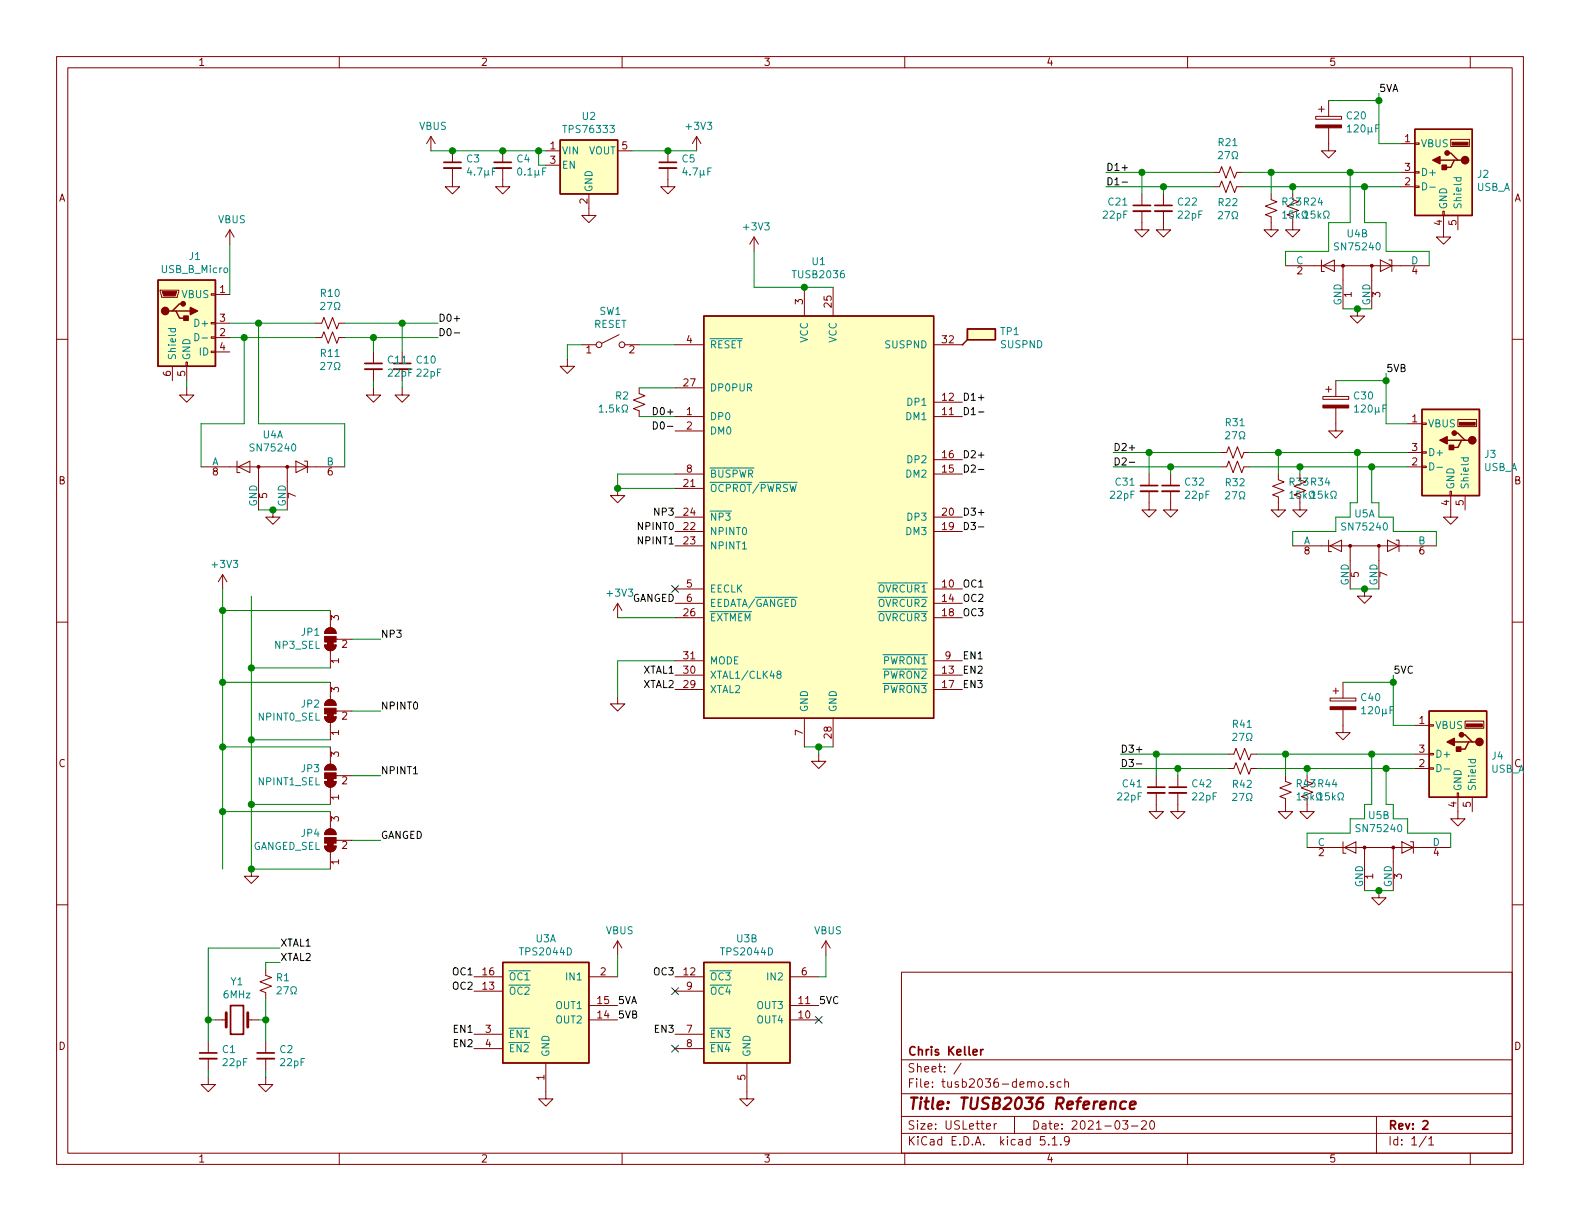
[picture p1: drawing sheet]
<svg xmlns="http://www.w3.org/2000/svg" width="279mm" height="216mm" viewBox="0 0 279 216" stroke-linecap="round" stroke-linejoin="round" font-family="sans-serif">
<g fill="none" stroke="#840000" stroke-width=".18">
<path d="M10 10h259.4v195.9h-259.4zM12 12h255.4v191.9h-255.4zM60 10v2M110 10v2M160 10v2M210 10v2M233.2 19.3h1M233.7 18.8v1M234.9 17.8v2.8M260 10v2M76.2 24.1l-.8 1.3M76.2 24.1v2.6"/>
<path d="M76.2 24.1l.8 1.3M80 29.7v3.3h1.3l-1.3 1.3-1.3-1.3h1.3M80 26.7v2M88.9 29.7v3.3h1.3l-1.3 1.3-1.3-1.3h1.3M88.9 26.7v2M96.5 26.7h2.6M96.5 29.2h2.6M104.1 34.3v3.8h1.3l-1.3 1.3-1.2-1.3h1.2M109.2 26.7h2.6M118.1 29.7v3.3h1.3l-1.3 1.3-1.3-1.3h1.3M118.1 26.7v2M123.2 24.1l-.8 1.3"/>
<path d="M123.2 24.1v2.6M123.2 24.1l.8 1.3M201.9 37.3v3.3h1.3l-1.3 1.3-1.2-1.3h1.2M201.9 34.3v2M205.7 37.3v3.3h1.3l-1.3 1.3-1.2-1.3h1.2M205.7 34.3v2M214.6 33h1l.4-1 .8 2 .8-2 .7 2 .4-1h1M214.6 30.5h1l.4-1 .8 2 .8-2 .7 2 .4-1h1M224.8 34.3v1l1 .4-2 .7 2 .8-2 .8 1 .4v2.2h1.3l-1.3 1.3-1.3-1.3h1.3M228.6 38.4v2.2h1.3l-1.3 1.3-1.3-1.3h1.3M228.6 34.3v1M232.7 20.6h4.5v.5h-4.5z"/>
<path d="M234.9 22.6v4.1h1.3l-1.3 1.2-1.2-1.2h1.2M247.6 25.4h2.6M247.6 33h2.6M247.6 30.5h2.6M250.2 32.9h.8v.2h-.8zM250.2 30.4h.8v.2h-.8zM250.2 25.3h.8v.2h-.8zM255.1 37.3h.3v.8h-.3zM255.3 38.1v3.8h1.2l-1.2 1.3-1.3-1.3h1.3M256.5 24.6h3.3v1.3h-3.3zM257.8 38.1v2.5M10 60h2"/>
<path d="M28.3 51.3h3.3v.3l-.2 1h-2.8zM37.3 59.6h.8v.2h-.8zM37.3 57h.8v.3h-.8zM37.3 51.9h.8v.3h-.8zM38.1 59.7h2.5M38.1 57.2h2.5M38.1 52.1h2.5M40.6 40.6l-.7 1.3M40.6 40.6v2.6M40.6 40.6l.8 1.3M55.9 59.7h1l.4-1 .7 2 .8-2 .8 2 .3-1h1.1M55.9 57.2h1l.4-1.1 .7 2.1 .8-2.1 .8 2.1 .3-1h1.1"/>
<path d="M109.5 59.2l-3.1 1.5M133.3 41.9l-.7 1.3M133.3 41.9v2.6M133.3 41.9l.8 1.3M142.2 50.8v5.1M147.3 50.8v5.1M227.3 47h25.4M233.7 46v2h.5M233.9 47l2.1-1v2zM237.5 47v7.6M240 54.6v1.3h1.3l-1.3 1.3-1.2-1.3h1.2M242.6 47v7.6"/>
<path d="M244.1 46l2 1-2 1zM245.6 46h.5v2M267.4 60h2M30.5 64.8v2.5M32.9 64h.2v.8h-.2zM33 68.6v1.3h1.3l-1.3 1.2-1.3-1.2h1.3M33 64.8v2.5M37.3 62.1h.8v.3h-.8zM38.1 62.2h2.5M66 68.6v1.3h1.3l-1.3 1.2-1.2-1.2h1.2M66 62.2v2.1M66 65.3v2"/>
<path d="M71.1 68.6v1.3h1.3l-1.3 1.2-1.3-1.2h1.3M71.1 62.2v2.1M100.3 63.5v1.3h1.3l-1.3 1.2-1.2-1.2h1.2M102.9 61h2.5M110.5 61h2.5M113 68.6v1l1 .4-2 .7 2 .8-2 .8 1 .3v1.1M119.4 73.7h5.1M119.4 76.2h5.1M119.4 68.6h5.1M119.4 61h5.1M165.1 73.7h5.1M165.1 71.1h5.1"/>
<path d="M165.1 61h5.1M170.2 61h.1M233.9 70.1h4.6v.5h-4.6zM234.4 68.8h1.1M234.9 68.3v1M236.2 72.1v4.1h1.3l-1.3 1.3-1.3-1.3h1.3M236.2 67.3v2.8M248.9 74.9h2.6M251.5 79.9h.7v.2h-.7zM251.5 74.8h.7v.3h-.7zM257.8 74.2h3.3v1.2h-3.3zM35.6 82.6h25.4"/>
<path d="M41.9 81.5v2.1h.5M42.2 82.6l2-1.1v2.1zM45.7 82.6v7.6M48.3 90.2v1.2h1.2l-1.2 1.3-1.3-1.3h1.3M50.8 82.6v7.6M52.3 81.5l2.1 1.1-2.1 1zM53.8 81.5h.6v2.1M109.2 86.4v1.2h1.3l-1.3 1.3-1.3-1.3h1.3M119.4 96.5h5.1M119.4 83.8h5.1M119.4 94h5.1M119.4 91.4h5.1"/>
<path d="M119.4 86.4h5.1M165.1 83.8h5.1M165.1 81.3h5.1M165.1 94h5.1M165.1 91.4h5.1M203.2 86.9v3.3h1.3l-1.3 1.2-1.3-1.2h1.3M203.2 83.8v2.1M207 86.9v3.3h1.3l-1.3 1.2-1.3-1.2h1.3M207 83.8v2.1M215.9 80h1l.4-1 .8 2 .7-2 .8 2 .4-1h1M215.9 82.6h1l.4-1.1 .8 2.1 .7-2.1 .8 2.1 .4-1h1M226.1 83.8v1l1 .4-2.1 .8 2.1 .7-2.1 .8 1.1 .4v2.3h1.2l-1.2 1.2-1.3-1.2h1.3"/>
<path d="M228.6 96.5h25.4M229.9 87.9v2.3h1.2l-1.2 1.2-1.3-1.2h1.3M229.9 83.8v1M234.9 95.5v2h.6M235.2 96.5l2-1v2zM238.8 96.5v7.6M243.8 96.5v7.6M245.4 95.5l2 1-2 1zM246.9 95.5h.5v2M248.9 82.6h2.6M248.9 80h2.6M251.5 82.4h.7v.3h-.7z"/>
<path d="M256.4 86.9h.3v.7h-.3zM256.5 87.6v3.8h1.3l-1.3 1.3-1.2-1.3h1.2M259.1 87.6v2.6M10 110h2M39.4 101.6l-.8 1.3M39.4 101.6v2.5M39.4 101.6l.7 1.3M57.4 114h2a1.02 1.02 0 0 1-1 1.1 1.02 1.02 0 0 1-1-1.1zM57.6 111.4a1.02 1.02 0 0 1 1.2-.4 1.02 1.02 0 0 1 .6 1h-2zM58.4 108v3M58.4 115.1v3M59.4 113h2.8"/>
<path d="M109.2 106.7v2.5M109.2 106.7l-.7 1.3M109.2 106.7l.8 1.3M119.4 104.1h5.1M119.4 119.4h5.1M119.4 106.7h5.1M119.4 109.2h5.1M119.4 116.8h5.1M165.1 104.1h5.1M165.1 119.4h5.1M165.1 106.7h5.1M165.1 109.2h5.1"/>
<path d="M165.1 116.8h5.1M241.3 104.1v1.3h1.3l-1.3 1.3-1.3-1.3h1.3M267.4 110h2M57.4 126.7h2a1.02 1.02 0 0 1-1 1.1 1.02 1.02 0 0 1-1-1.1zM57.4 138.2h2a1.02 1.02 0 0 1-1 1 1.02 1.02 0 0 1-1-1zM57.6 124.1a1.02 1.02 0 0 1 1.2-.4 1.02 1.02 0 0 1 .6 1h-2zM57.6 135.5a1.02 1.02 0 0 1 1.2-.3 1.02 1.02 0 0 1 .6 .9h-2zM58.4 120.7v3M58.4 127.8v3M58.4 132.1v3M58.4 139.2v3M59.4 125.7h2.8"/>
<path d="M59.4 137.2h2.8M109.2 123.2v1.3h1.3l-1.3 1.2-1.3-1.2h1.3M119.4 121.9h5.1M142.2 127v5.1M144.8 133.4v1.2h1.2l-1.2 1.3-1.3-1.3h1.3M147.3 127v5.1M165.1 121.9h5.1M204.5 137.2v2M208.3 137.2v2M217.2 135.9h1l.4-1 .7 2 .8-2 .8 2 .3-1h1M217.2 133.4h1l.4-1.1 .7 2.1 .8-2.1 .8 2.1 .3-1h1M227.3 137.2v1l1 .4-2 .7 2 .8-2 .7 1 .4v2.3h1.3l-1.3 1.3-1.2-1.3h1.2"/>
<path d="M231.1 137.2v1M235.2 123.4h4.6v.6h-4.6zM235.7 122.2h1M236.2 121.7v1M237.5 125.5v4h1.3l-1.3 1.3-1.3-1.3h1.3M237.5 120.7v2.7M250.2 128.3h2.5M250.2 135.9h2.5M250.2 133.4h2.5M252.7 135.8h.8v.2h-.8zM252.7 133.2h.8v.3h-.8zM252.7 128.1h.8v.3h-.8z"/>
<path d="M259.1 127.5h3.3v1.3h-3.3zM10 160h2M44.4 153.7v1.2h1.3l-1.3 1.3-1.2-1.3h1.2M57.4 149.6h2a1.02 1.02 0 0 1-1 1 1.02 1.02 0 0 1-1-1zM57.6 146.9a1.02 1.02 0 0 1 1.2-.3 1.02 1.02 0 0 1 .6 1h-2zM58.4 143.5v3.1M58.4 150.6v3.1M59.4 148.6h2.8M204.5 140.2v3.3h1.2l-1.2 1.3-1.3-1.3h1.3M208.3 140.2v3.3h1.2l-1.2 1.3-1.3-1.3h1.3M231.1 141.2v2.3h1.3l-1.3 1.3-1.2-1.3h1.2M231.1 149.9h25.4"/>
<path d="M237.5 148.8v2.1h.5M237.7 149.9l2.1-1.1v2.1zM241.3 149.9v7.6M243.8 157.5v1.3h1.3l-1.3 1.2-1.2-1.2h1.2M246.4 149.9v7.6M247.9 148.8l2 1.1-2 1zM249.4 148.8h.5v2.1M257.7 140.2h.2v.8h-.2zM257.8 141v3.8h1.3l-1.3 1.3-1.3-1.3h1.3M260.3 141v2.5M267.4 160h2M47 171.5v1l1 .3-2 .8 2 .8-2 .7 1 .4v1"/>
<path d="M83.8 172.7h5.1M83.8 175.3h5.1M104.1 177.8h5.1M104.1 172.7h5.1M109.2 166.4l-.7 1.2M109.2 166.4v2.5M109.2 166.4l.8 1.2M119.4 172.7h5.1M119.4 175.3h5.1M139.7 177.8h5.1M139.7 172.7h5.1M146 166.4l-.7 1.2"/>
<path d="M146 166.4v2.5M146 166.4l.8 1.2M159.4 171.9h108v32h-108zM36.8 190.5v1.3h1.3l-1.3 1.2-1.2-1.2h1.2M36.8 184.2v2M36.8 187.2v2M38.1 180.3h1.9M43.8 180.3h1.9M47 190.5v1.3h1.3l-1.3 1.2-1.3-1.2h1.3M47 184.2v2M47 187.2v2M83.8 182.9h5.1"/>
<path d="M83.8 185.4h5.1M96.5 188v6.3h1.3l-1.3 1.3-1.3-1.3h1.3M104.1 180.3h5.1M119.4 182.9h5.1M119.4 185.4h5.1M132.1 188v6.3h1.2l-1.2 1.3-1.3-1.3h1.3M139.7 180.3h5.1M159.4 197.4h108M159.4 193.4h108M159.4 187.4h108M170 188l-1.3 1.9M174.4 199.2l.8-.2-.1-.2-.4-.1-.3 .2 .1 .7h.6"/>
<path d="M175.8 198.7v1M176.2 198.7l-.3 .1-.1 .2M179.4 197.4v3M183.7 191.4l.2-.1 .5 .1v.7l-.3 .2-.4-.2zM185.1 192.1v.2M186.3 191.3a.37 .37 0 0 0-.6 .2l.1 .2 .5 .1 .1 .2-.2 .3-.5-.1M187.7 191.3h-.5l-.3 .2 .2 .7h.6M188.3 191.4l.1-.1a.37 .37 0 0 1 .6 .2v.8M188.3 190.8v1.5M198.5 198.2h.9l-.4 .6 .4 .1v.6l-.2 .2-.7-.2M200.1 199.1h1.1M201.9 198.3l.2-.1h.3l.3 .1v.3v.2l-.9 .9h.9"/>
<path d="M203.5 198.2h.2a.8 .8 0 0 1 .5 .7 .8 .8 0 0 1-.5 .8 1 1 0 0 1-.2-1.5zM243.4 197.4v6.5M60 203.9v2M110 203.9v2M159.4 200.4h108M160 203.9v2M184.7 201h-.7l-.1 .7 .2-.2 .6 .1 .1 .2-.1 .5-.2 .2-.6-.2M185.4 202.3v.2M186.1 201.4l.4-.4v1.5M186.1 202.5h.8M187.6 202.3v.2M189.1 201.6l-.1 .2a.48 .48 0 0 1-.7 0v-.7a.48 .48 0 0 1 .7-.1v.1a1.19 1.19 0 0 1-.2 1.3l-.4 .1"/>
<path d="M210 203.9v2M252.2 200.9l-1.2 1.9M252.7 201.4l.4-.4v1.5M252.7 202.5h.8M260 203.9v2"/>
<circle cx="105.9" cy="61" r=".51"/>
<circle cx="110" cy="61" r=".51"/>
</g>
<g fill="none" stroke="#840000" stroke-width=".3">
<path d="M78.5 28.7h3M87.4 28.7h3M116.6 28.7h3M200.4 36.3h3.1M204.2 36.3h3.1M64.5 64.3h3.1M69.6 64.3h3M201.7 85.9h3M205.5 85.9h3M202.9 139.2h3.1M206.8 139.2h3M40.8 177.8h2.3v5.1h-2.3z"/>
<path d="M35.3 186.2h3.1M45.5 186.2h3M173.4 185.6v1M173.9 185.6l-.5 .3M251.6 198.3l.3-.1h.3l.3 .4-.9 1.1h.9"/>
</g>
<path d="M196.4 194.9a.52 .52 0 0 1 .9 .1l-.1 1.1M199.1 194.8a.68 .68 0 0 0-1 .3v.6l.1 .3 .2 .1 .6-.1M199.8 195.4l1-.2v-.4h-.6l-.3 .2-.1 1 .2 .1 .6-.1" fill="none" stroke="#840000" stroke-width=".41"/>
<g fill="#840000" stroke="#840000" stroke-width=".18">
<path d="M57.4 114h2a1.02 1.02 0 0 1-1 1.1 1.02 1.02 0 0 1-1-1.1z"/>
<path d="M57.6 111.4a1.02 1.02 0 0 1 1.2-.4 1.02 1.02 0 0 1 .6 1h-2z"/>
<path d="M57.9 113.5h1v.5h-1z"/>
<path d="M57.4 112.5h2v1h-2z"/>
<path d="M235.2 125h4.6v.5h-4.6z"/>
<path d="M233.9 71.6h4.6v.5h-4.6z"/>
<path d="M232.7 22.1h4.5v.5h-4.5z"/>
<path d="M57.4 149.6h2a1.02 1.02 0 0 1-1 1 1.02 1.02 0 0 1-1-1z"/>
<path d="M57.6 146.9a1.02 1.02 0 0 1 1.2-.3 1.02 1.02 0 0 1 .6 1h-2z"/>
<path d="M57.9 149.1h1v.5h-1z"/>
<path d="M57.4 148.1h2v1h-2z"/>
<path d="M57.4 126.7h2a1.02 1.02 0 0 1-1 1.1 1.02 1.02 0 0 1-1-1.1z"/>
<path d="M57.6 124.1a1.02 1.02 0 0 1 1.2-.4 1.02 1.02 0 0 1 .6 1h-2z"/>
<path d="M57.9 126.2h1v.5h-1z"/>
<path d="M57.4 125.2h2v1h-2z"/>
<path d="M57.4 138.2h2a1.02 1.02 0 0 1-1 1 1.02 1.02 0 0 1-1-1z"/>
<path d="M57.6 135.5a1.02 1.02 0 0 1 1.2-.3 1.02 1.02 0 0 1 .6 .9h-2z"/>
<path d="M57.9 137.7h1v.5h-1z"/>
<path d="M57.4 136.7h2v1h-2z"/>
<path d="M256.8 25.1h2.8v.6h-2.8z"/>
<path d="M28.7 51.6h2.5l-.2 .7h-2z"/>
<path d="M259.3 128h2.8v.5h-2.8z"/>
<path d="M258.1 74.7h2.8v.5h-2.8z"/>
<circle cx="241.3" cy="149.9" r=".25"/>
<circle cx="246.4" cy="149.9" r=".25"/>
<circle cx="237.5" cy="47" r=".25"/>
<circle cx="242.6" cy="47" r=".25"/>
<circle cx="238.8" cy="96.5" r=".25"/>
<circle cx="243.8" cy="96.5" r=".25"/>
<circle cx="45.7" cy="82.5" r=".25"/>
<circle cx="50.8" cy="82.5" r=".25"/>
</g>
<g fill="#ffffc2" stroke="#ffffc2" stroke-width=".18">
<path d="M124.5 170.2h15.2v17.8h-15.2z"/>
<path d="M88.9 170.2h15.2v17.8h-15.2z"/>
<path d="M99.1 24.8h10.1v9.5h-10.1z"/>
<path d="M124.5 55.9h40.6v71.1h-40.6z"/>
<path d="M171.1 58.2h4.9v1.9h-4.9z"/>
<path d="M250.2 22.9h10.1v15.2h-10.1z"/>
<path d="M27.9 49.5h10.2v15.3h-10.2z"/>
<path d="M252.7 125.7h10.2v15.3h-10.2z"/>
<path d="M251.5 72.4h10.1v15.2h-10.1z"/>
</g>
<g fill="none" stroke="#840000" stroke-width=".25">
<path d="M99.1 24.8h10.1v9.5h-10.1zM250.2 22.9h10.1v15.2h-10.1zM254.6 28.3h2.6M255.9 27.1h.6l1.3 1.2h.6M257.8 28.3h-.6l-.7 1.3h-1.2M27.9 49.5h10.2v15.3h-10.2zM30.5 55h.6l.6 1.3h1.3M31.1 55h2.6M32.4 53.7h-.7l-1.2 1.3h-.7M124.5 55.9h40.6v71.1h-40.6zM171.1 58.2h4.9v1.9h-4.9zM171.1 60.1l-.9 .9"/>
<path d="M251.5 72.4h10.1v15.2h-10.1zM255.9 77.9h2.5M257.2 76.6h.6l1.3 1.3h.6M259.1 77.9h-.7l-.6 1.2h-1.3M252.7 125.7h10.2v15.3h-10.2zM257.2 131.2h2.5M258.4 129.9h.7l1.2 1.3h.7M260.3 131.2h-.6l-.6 1.3h-1.3M88.9 170.2h15.2v17.8h-15.2zM124.5 170.2h15.2v17.8h-15.2z"/>
</g>
<g fill="none" stroke="#008484" stroke-width=".18">
<path d="M83 29.6l-.3 .9h.7M87.7 29.7h-.6v1.3M91.7 29.8l.1-.1a.69 .69 0 0 1 .5 .6 .69 .69 0 0 1-.5 .7l-.2-.3-.1-.2zM96.6 29.7h-.6v1.3M121.1 29.6l-.3 .9h.7M125.8 29.7h-.6v1.3M215.5 37.5l.5-.1 .2 .4-.1 .2-.7 .7h.8M215.5 26.9l.5-.1 .2 .4-.1 .2-.7 .7h.8M216.6 37.4h.8l-.5 1.3M216.6 26.8h.8l-.5 1.3M217.9 38.7h.3v-.2a.54 .54 0 0 1-.3-.8 .54 .54 0 0 1 .8-.2 .59 .59 0 0 1-.2 1v.2h.3M217.9 28.1h.3v-.3a.54 .54 0 0 1-.3-.7 .54 .54 0 0 1 .8-.2 .59 .59 0 0 1-.2 .9v.3h.3"/>
<path d="M226.8 37.7l.4-.4v1.3M226.8 38.6h.7M234.1 38.6h.3v-.2a.55 .55 0 0 1-.3-.9 .55 .55 0 0 1 .9 0v.2a.55 .55 0 0 1-.3 .7v.2h.3M238.3 22.4l.3-.3v1.2M238.3 23.3h.7M243.3 22.7h.4M243.9 22.1h-.6v1.2M251.6 32.3a.64 .64 0 0 1 .7 .6 .64 .64 0 0 1-.7 .7zM252.8 33.1h1M257.1 31.4h1.3M257.6 31.4l-.1 .4 .3 .2 .5-.1v-.5M29.8 58.1h1.2"/>
<path d="M30.3 58.1l-.1 .4 .2 .2 .6-.1v-.5M34.5 59a.64 .64 0 0 1 .7 .6 .64 .64 0 0 1-.7 .6zM35.7 59.8h1M56.7 53.6l.5-.1 .2 .3v.2l-.8 .7h.8M57.9 53.5h.8l-.5 1.2M59.1 54.7h.3v-.2a.54 .54 0 0 1-.2-.7 .54 .54 0 0 1 .7-.3 .59 .59 0 0 1-.1 1v.2h.3M56.7 64.2l.5-.1 .2 .3v.2l-.8 .8h.8M57.9 64.1h.8l-.5 1.3M59.1 65.4h.3v-.3a.54 .54 0 0 1-.2-.7 .54 .54 0 0 1 .7-.2 .59 .59 0 0 1-.1 .9v.3h.3M106 72l.3-.4v1.3M106 72.9h.7M110 72.9h.3v-.3a.55 .55 0 0 1-.2-.8 .55 .55 0 0 1 .8 0l.1 .2a.53 .53 0 0 1-.3 .6v.3h.3"/>
<path d="M216.7 76.5l.5-.2 .2 .4v.2l-.7 .7h.7M217.9 76.3h.8l-.5 1.3M219.2 77.6h.3v-.2a.54 .54 0 0 1-.3-.8 .54 .54 0 0 1 .7-.2 .59 .59 0 0 1-.1 1v.2h.3M239.5 72l.4-.4v1.3M239.5 72.9h.8M244.6 72.2h.4M245.1 71.6h-.5v1.3M216.7 87.1l.5-.2 .2 .4v.2l-.7 .7h.7M217.9 86.9h.8l-.5 1.3M219.2 88.2h.3v-.2a.54 .54 0 0 1-.3-.8 .54 .54 0 0 1 .7-.2 .59 .59 0 0 1-.1 1v.2h.3M228.1 87.2l.3-.4v1.3M228.1 88.1h.7"/>
<path d="M235.3 88.1h.3v-.2a.55 .55 0 0 1-.2-.8 .55 .55 0 0 1 .8-.1l.1 .2a.55 .55 0 0 1-.3 .7v.2h.3M252.8 81.8a.64 .64 0 0 1 .8 .7 .64 .64 0 0 1-.8 .6zM254.1 82.6h1M258.4 80.9h1.2M258.9 80.9l-.1 .4 .2 .3 .6-.1v-.6M137.6 119.2l-.2-.3 .2-.2h.3l.2 .2-.1 .2-.5 .2-.1 .2v.2l.2 .2h.4l.1-.2v-.2l-.2-.3M218 129.8l.5-.1 .2 .3v.2l-.8 .7h.8M219.2 129.7h.8l-.5 1.2M220.4 130.9h.3v-.2a.54 .54 0 0 1-.3-.7 .54 .54 0 0 1 .8-.3 .59 .59 0 0 1-.1 1v.2h.3M240.8 125.3l.3-.4v1.3M240.8 126.2h.7M245.8 125.6h.4"/>
<path d="M246.4 124.9h-.6v1.3M254.1 135.2a.64 .64 0 0 1 .7 .6 .64 .64 0 0 1-.7 .6zM255.4 136h1M259.6 134.3h1.3M260.1 134.3v.4l.2 .2 .6-.1v-.5M218 140.4l.5-.1 .2 .3v.2l-.8 .8h.8M219.2 140.3h.8l-.5 1.3M220.4 141.6h.3v-.3a.54 .54 0 0 1-.3-.7 .54 .54 0 0 1 .8-.2 .59 .59 0 0 1-.1 .9v.3h.3M229.4 140.5l.3-.3v1.3M229.4 141.5h.7M236.6 141.5h.3v-.3a.55 .55 0 0 1-.3-.8 .55 .55 0 0 1 .9 0l.1 .1a.55 .55 0 0 1-.3 .7v.3h.3M49 174.6l.5-.1 .2 .3v.2l-.8 .7h.8"/>
<path d="M50.2 174.5h.8l-.5 1.2M51.4 175.7h.3v-.2a.54 .54 0 0 1-.2-.7 .54 .54 0 0 1 .7-.3 .59 .59 0 0 1-.1 1v.2h.3M92.5 181.8h1.2"/>
</g>
<g fill="none" stroke="#840000" stroke-width=".33">
<path d="M78.5 29.7h3M87.4 29.7h3M116.6 29.7h3M200.4 37.3h3.1M204.2 37.3h3.1M64.5 65.3h3.1M69.6 65.3h3M201.7 86.9h3M205.5 86.9h3M202.9 140.2h3.1M206.8 140.2h3M35.3 187.2h3.1"/>
<path d="M45.5 187.2h3"/>
</g>
<path d="M40 179.1v2.5M43.8 179.1v2.5" fill="none" stroke="#840000" stroke-width=".51"/>
<g fill="#840000" stroke="#840000" stroke-width=".25">
<path d="M255 29.2h.8v.8h-.8z"/>
<path d="M253.4 28.3l1.2-.6v1.3z"/>
<path d="M32.5 55.9h.8v.7h-.8z"/>
<path d="M33.7 54.4l1.2 .6-1.2 .6z"/>
<path d="M257.6 132.1h.7v.7h-.7z"/>
<path d="M255.9 131.2l1.3-.6v1.2z"/>
<path d="M256.3 78.7h.7v.8h-.7z"/>
<path d="M254.6 77.9l1.3-.7v1.3z"/>
<circle cx="259.1" cy="28.3" r=".63"/>
<circle cx="255.9" cy="27.1" r=".38"/>
<circle cx="29.2" cy="55" r=".63"/>
<circle cx="32.4" cy="53.7" r=".38"/>
<circle cx="261.6" cy="131.2" r=".63"/>
<circle cx="258.4" cy="129.9" r=".38"/>
<circle cx="260.3" cy="77.9" r=".63"/>
<circle cx="257.2" cy="76.6" r=".38"/>
</g>
<g fill="none" stroke="#008400" stroke-width=".18">
<path d="M234.9 17.8h8.9M243.8 16.5v8.9h3.8M76.2 26.7h20.3M95.2 26.7v2.5h1.3M111.8 26.7h11.4M195.6 33h19M195.6 30.5h19M201.9 30.5v3.8M205.7 33v1.3M219.7 33h27.9M219.7 30.5h27.9M224.8 30.5v3.8"/>
<path d="M228.6 33v1.3M238.8 30.5v8.9h-3.9v5.1h-7.6v2.5M241.3 33v6.4h3.8v5.1h7.6v2.5M40.6 57.2h15.3M40.6 59.7h15.3M40.6 43.2v8.9M43.2 59.7v15.2h-7.6v7.7M45.7 57.2v17.7h15.3v7.7M61 57.2h16.5M61 59.7h16.5M66 59.7v2.5M71.1 57.2v5"/>
<path d="M133.3 44.5v6.3h14M237.5 54.6h5.1M33 67.3v1.3M66 67.3v1.3M71.1 67.3v1.3M102.9 61h-2.6v2.5M113 61h6.4M113 68.6h6.4M113 73.7h6.4M236.2 67.3h8.9M245.1 66v8.9h3.8M45.7 90.2h5.1"/>
<path d="M119.4 83.8h-10.2v2.6h10.2M196.8 80h19.1M196.8 82.6h19.1M203.2 80v3.8M207 82.6v1.2M221 80h27.9M221 82.6h27.9M226.1 80v3.8M229.9 82.6v1.2M240 80v8.9h-1.2v2.5h-2.6v2.6h-7.6v2.5M242.6 82.6v6.3h1.2v2.5h2.6v2.6h7.6v2.5M39.4 104.1v49.6"/>
<path d="M39.4 108h19M44.4 105.4v48.3h14M44.4 118.1h14M62.2 113h5.1M109.2 109.2h10.2M119.4 116.8h-10.2v6.4M238.8 104.1h5M246.4 119.4v8.9h3.8M39.4 120.7h19M39.4 132.1h19M44.4 130.8h14M62.2 137.2h5.1"/>
<path d="M62.2 125.7h5.1M142.2 132.1h5.1M144.8 132.1v1.3M198.1 133.4h19.1M198.1 135.9h19.1M204.5 133.4v3.8M208.3 135.9v1.3M222.2 133.4h28M222.2 135.9h28M227.3 133.4v3.8M231.1 135.9v1.3M237.5 120.7h8.9"/>
<path d="M242.6 133.4v8.8h-1.3v2.6h-2.5v2.5h-7.7v2.6M245.1 135.9v6.3h1.3v2.6h2.5v2.5h7.6v2.6M39.4 143.5h19M44.4 142.2h14M62.2 148.6h5.1M241.3 157.5h5.1M47 176.5v7.7M49.5 170.2h-2.5v1.3M49.5 167.6h-12.7v16.6M109.2 168.9v3.8M146 168.9v3.8h-1.2M36.8 189.2v1.3"/>
<path d="M36.8 180.3h1.3M45.7 180.3h1.3M47 189.2v1.3"/>
</g>
<path d="M198.4 32.2h1M80.3 58.9h1M115.5 74.6a.64 .64 0 0 1 .8 .6 .64 .64 0 0 1-.8 .7zM115.5 72.1a.64 .64 0 0 1 .8 .6 .64 .64 0 0 1-.8 .6zM173 72.8h1M173 93.2h1M173 83h1M199.7 81.7h1M201 135.1h.9" fill="none" stroke="#000" stroke-width=".18"/>
<g fill="#008400" stroke="#008400" stroke-width=".25">
<circle cx="243.8" cy="157.5" r=".51"/>
<circle cx="245.1" cy="67.3" r=".51"/>
<circle cx="245.1" cy="135.9" r=".51"/>
<circle cx="242.6" cy="133.4" r=".51"/>
<circle cx="241.3" cy="104.1" r=".51"/>
<circle cx="242.6" cy="82.6" r=".51"/>
<circle cx="240" cy="80" r=".51"/>
<circle cx="241.3" cy="33" r=".51"/>
<circle cx="238.8" cy="30.5" r=".51"/>
<circle cx="240" cy="54.6" r=".51"/>
<circle cx="226.1" cy="80" r=".51"/>
<circle cx="44.5" cy="130.8" r=".51"/>
<circle cx="44.5" cy="142.2" r=".51"/>
<circle cx="39.4" cy="132.1" r=".51"/>
<circle cx="39.4" cy="120.7" r=".51"/>
<circle cx="44.5" cy="118.1" r=".51"/>
<circle cx="39.4" cy="108" r=".51"/>
<circle cx="39.4" cy="143.5" r=".51"/>
<circle cx="44.5" cy="153.7" r=".51"/>
<circle cx="109.2" cy="86.4" r=".51"/>
<circle cx="36.8" cy="180.3" r=".51"/>
<circle cx="47" cy="180.3" r=".51"/>
<circle cx="48.3" cy="90.2" r=".51"/>
<circle cx="80" cy="26.7" r=".51"/>
<circle cx="142.2" cy="50.8" r=".51"/>
<circle cx="144.8" cy="132.1" r=".51"/>
<circle cx="66" cy="59.7" r=".51"/>
<circle cx="71.1" cy="57.2" r=".51"/>
<circle cx="43.2" cy="59.7" r=".51"/>
<circle cx="45.7" cy="57.2" r=".51"/>
<circle cx="201.9" cy="30.5" r=".51"/>
<circle cx="205.7" cy="33" r=".51"/>
<circle cx="224.8" cy="30.5" r=".51"/>
<circle cx="228.6" cy="33" r=".51"/>
<circle cx="243.8" cy="17.8" r=".51"/>
<circle cx="203.2" cy="80" r=".51"/>
<circle cx="207" cy="82.6" r=".51"/>
<circle cx="229.9" cy="82.6" r=".51"/>
<circle cx="204.5" cy="133.4" r=".51"/>
<circle cx="208.3" cy="135.9" r=".51"/>
<circle cx="227.3" cy="133.4" r=".51"/>
<circle cx="231.1" cy="135.9" r=".51"/>
<circle cx="246.4" cy="120.7" r=".51"/>
<circle cx="95.3" cy="26.7" r=".51"/>
<circle cx="118.1" cy="26.7" r=".51"/>
<circle cx="88.9" cy="26.7" r=".51"/>
</g>
<path d="M118.8 103.5l1.2 1.2M120 103.5l-1.2 1.2M118.8 174.7l1.2 1.2M120 174.7l-1.2 1.2M144.2 179.7l1.2 1.2M145.4 179.7l-1.2 1.2M118.8 184.8l1.2 1.2M120 184.8l-1.2 1.2" fill="none" stroke="#000084" stroke-width=".18"/>
<text font-size="2.8" fill="#840000" x="160.4" y="196.2">Title: TUSB2036 Reference</text>
<g font-size="2.1" fill="#840000">
<text x="160.4" y="189.6">Sheet: /</text>
<text x="160.4" y="186.6">Chris Keller</text>
<text x="160.4" y="192.3">File: tusb2036-demo.sch</text>
<text x="160.4" y="202.5">KiCad E.D.A. kicad 5.1.9</text>
<text x="160.4" y="199.7">Size: USLetter</text>
<text x="182.4" y="199.7">Date: 2021-03-20</text>
<text x="245.4" y="199.7">Rev: 2</text>
<text x="245.4" y="202.5">Id: 1/1</text>
</g>
<g font-size="1.8" fill="#840000">
<text x="35" y="11.6">1</text>
<text x="85" y="11.6">2</text>
<text x="135" y="11.6">3</text>
<text x="185" y="11.6">4</text>
<text x="235" y="11.6">5</text>
<text x="97.3" y="26.4">1</text>
<text x="97.3" y="29">3</text>
<text x="110" y="26.4">5</text>
<text x="248.4" y="25.1">1</text>
<text x="10.4" y="35.6">A</text>
<text x="248.4" y="32.8">2</text>
<text x="248.4" y="30.2">3</text>
<text x="267.8" y="35.6">A</text>
<text x="103.9" y="36" transform="rotate(-90 103.9 36)">2</text>
<text x="255" y="39.9" transform="rotate(-90 255 39.9)">4</text>
<text x="257.6" y="39.9" transform="rotate(-90 257.6 39.9)">5</text>
<text x="38.9" y="51.8">1</text>
<text x="142" y="53.8" transform="rotate(-90 142 53.8)">3</text>
<text x="229.4" y="48.5">2</text>
<text x="239" y="52.6" transform="rotate(-90 239 52.6)">1</text>
<text x="244.1" y="52.6" transform="rotate(-90 244.1 52.6)">3</text>
<text x="249.7" y="48.5">4</text>
<text x="38.9" y="59.4">2</text>
<text x="38.9" y="56.9">3</text>
<text x="147.1" y="54.3" transform="rotate(-90 147.1 54.3)">25</text>
<text x="38.9" y="62">4</text>
<text x="103.7" y="62.5">1</text>
<text x="111.3" y="62.5">2</text>
<text x="121.4" y="60.7">4</text>
<text x="166.7" y="60.7">32</text>
<text x="30.2" y="66.5" transform="rotate(-90 30.2 66.5)">6</text>
<text x="32.8" y="66.5" transform="rotate(-90 32.8 66.5)">5</text>
<text x="121" y="68.3">27</text>
<text x="166.7" y="70.9">12</text>
<text x="121.4" y="73.4">1</text>
<text x="121.4" y="75.9">2</text>
<text x="166.7" y="73.4">11</text>
<text x="249.7" y="74.7">1</text>
<text x="121.4" y="83.6">8</text>
<text x="166.7" y="83.6">15</text>
<text x="166.7" y="81">16</text>
<text x="249.7" y="82.3">2</text>
<text x="249.7" y="79.8">3</text>
<text x="10.4" y="85.6">B</text>
<text x="37.6" y="84.1">8</text>
<text x="47.2" y="88.1" transform="rotate(-90 47.2 88.1)">5</text>
<text x="52.3" y="88.1" transform="rotate(-90 52.3 88.1)">7</text>
<text x="57.9" y="84.1">6</text>
<text x="121" y="86.1">21</text>
<text x="256.3" y="89.4" transform="rotate(-90 256.3 89.4)">4</text>
<text x="258.8" y="89.4" transform="rotate(-90 258.8 89.4)">5</text>
<text x="267.8" y="85.6">B</text>
<text x="121" y="93.7">22</text>
<text x="121" y="91.2">24</text>
<text x="166.7" y="93.7">19</text>
<text x="166.7" y="91.2">20</text>
<text x="121" y="96.3">23</text>
<text x="230.7" y="98">8</text>
<text x="251" y="98">6</text>
<text x="121.4" y="103.9">5</text>
<text x="121.4" y="106.4">6</text>
<text x="166.7" y="103.9">10</text>
<text x="166.7" y="106.4">14</text>
<text x="240.3" y="102.1" transform="rotate(-90 240.3 102.1)">5</text>
<text x="245.4" y="102.1" transform="rotate(-90 245.4 102.1)">7</text>
<text x="59.9" y="109.7" transform="rotate(-90 59.9 109.7)">3</text>
<text x="121" y="109">26</text>
<text x="166.7" y="109">18</text>
<text x="59.9" y="117.3" transform="rotate(-90 59.9 117.3)">1</text>
<text x="60.5" y="114.6">2</text>
<text x="121" y="119.1">30</text>
<text x="121" y="116.6">31</text>
<text x="166.7" y="119.1">13</text>
<text x="167.2" y="116.6">9</text>
<text x="59.9" y="122.4" transform="rotate(-90 59.9 122.4)">3</text>
<text x="121" y="121.7">29</text>
<text x="166.7" y="121.7">17</text>
<text x="59.9" y="130" transform="rotate(-90 59.9 130)">1</text>
<text x="60.5" y="127.3">2</text>
<text x="142" y="130" transform="rotate(-90 142 130)">7</text>
<text x="147.1" y="130.5" transform="rotate(-90 147.1 130.5)">28</text>
<text x="251" y="128">1</text>
<text x="10.4" y="135.6">C</text>
<text x="59.9" y="133.8" transform="rotate(-90 59.9 133.8)">3</text>
<text x="251" y="135.6">2</text>
<text x="251" y="133.1">3</text>
<text x="59.9" y="141.5" transform="rotate(-90 59.9 141.5)">1</text>
<text x="60.5" y="138.7">2</text>
<text x="257.6" y="142.7" transform="rotate(-90 257.6 142.7)">4</text>
<text x="260.1" y="142.7" transform="rotate(-90 260.1 142.7)">5</text>
<text x="59.9" y="145.3" transform="rotate(-90 59.9 145.3)">3</text>
<text x="59.9" y="152.9" transform="rotate(-90 59.9 152.9)">1</text>
<text x="60.5" y="150.1">2</text>
<text x="233.2" y="151.4">2</text>
<text x="242.8" y="155.4" transform="rotate(-90 242.8 155.4)">1</text>
<text x="247.9" y="155.4" transform="rotate(-90 247.9 155.4)">3</text>
<text x="253.5" y="151.4">4</text>
<text x="85.4" y="172.5">16</text>
<text x="106.2" y="172.5">2</text>
<text x="121" y="172.5">12</text>
<text x="141.8" y="172.5">6</text>
<text x="85.4" y="175">13</text>
<text x="105.7" y="177.5">15</text>
<text x="121.4" y="175">9</text>
<text x="141.3" y="177.5">11</text>
<text x="10.4" y="185.6">D</text>
<text x="85.9" y="182.6">3</text>
<text x="85.9" y="185.2">4</text>
<text x="105.7" y="180.1">14</text>
<text x="121.4" y="182.6">7</text>
<text x="121.4" y="185.2">8</text>
<text x="141.3" y="180.1">10</text>
<text x="267.8" y="185.6">D</text>
<text x="96.3" y="191" transform="rotate(-90 96.3 191)">1</text>
<text x="131.8" y="191" transform="rotate(-90 131.8 191)">5</text>
<text x="35" y="205.5">1</text>
<text x="85" y="205.5">2</text>
<text x="135" y="205.5">3</text>
<text x="185" y="205.5">4</text>
<text x="235" y="205.5">5</text>
</g>
<g font-size="1.8">
<text x="243.8" y="16.3">5VA</text>
<text x="195.6" y="32.8">D1-</text>
<text x="195.6" y="30.2">D1+</text>
<text x="77.5" y="59.4">D0-</text>
<text x="77.5" y="56.9">D0+</text>
<text x="245.1" y="65.8">5VB</text>
<text x="170.2" y="70.9">D1+</text>
<text x="116.1" y="73.4">D0+</text>
<text x="116.5" y="75.9">D0-</text>
<text x="170.2" y="73.4">D1-</text>
<text x="170.2" y="83.6">D2-</text>
<text x="170.2" y="81">D2+</text>
<text x="196.8" y="79.8">D2+</text>
<text x="196.8" y="82.3">D2-</text>
<text x="113.1" y="93.7">NPINT0</text>
<text x="116" y="91.2">NP3</text>
<text x="170.2" y="93.7">D3-</text>
<text x="170.2" y="91.2">D3+</text>
<text x="113.1" y="96.3">NPINT1</text>
<text x="111.6" y="106.4">GANGED</text>
<text x="170.2" y="106.4">OC2</text>
<text x="170.2" y="103.9">OC1</text>
<text x="67.3" y="112.8">NP3</text>
<text x="170.2" y="109">OC3</text>
<text x="113.8" y="119.1">XTAL1</text>
<text x="170.2" y="119.1">EN2</text>
<text x="170.2" y="116.6">EN1</text>
<text x="246.4" y="119.1">5VC</text>
<text x="67.3" y="125.5">NPINT0</text>
<text x="113.8" y="121.7">XTAL2</text>
<text x="170.2" y="121.7">EN3</text>
<text x="67.3" y="136.9">NPINT1</text>
<text x="198.1" y="133.1">D3+</text>
<text x="198.1" y="135.6">D3-</text>
<text x="67.3" y="148.3">GANGED</text>
<text x="49.5" y="167.4">XTAL1</text>
<text x="49.5" y="169.9">XTAL2</text>
<text x="80.2" y="172.5">OC1</text>
<text x="115.7" y="172.5">OC3</text>
<text x="80.2" y="175">OC2</text>
<text x="109.2" y="177.5">5VA</text>
<text x="144.8" y="177.5">5VC</text>
<text x="80.4" y="182.6">EN1</text>
<text x="80.4" y="185.2">EN2</text>
<text x="109.2" y="180.1">5VB</text>
<text x="116" y="182.6">EN3</text>
</g>
<g font-size="1.8" fill="#008484">
<text x="74.1" y="23">VBUS</text>
<text x="100" y="23.5">TPS76333</text>
<text x="103" y="21.2">U2</text>
<text x="121.5" y="23">+3V3</text>
<text x="238.2" y="21.1">C20</text>
<text x="239" y="23.4">120F</text>
<text x="82.5" y="28.7">C3</text>
<text x="91.4" y="28.7">C4</text>
<text x="99.3" y="27.3">VIN</text>
<text x="99.3" y="29.8">EN</text>
<text x="104.1" y="27.3">VOUT</text>
<text x="120.6" y="28.7">C5</text>
<text x="215.5" y="25.8">R21</text>
<text x="251.2" y="26">VBUS</text>
<text x="83.4" y="31">4.7F</text>
<text x="92.3" y="31">0.1F</text>
<text x="104.8" y="34" transform="rotate(-90 104.8 34)">GND</text>
<text x="121.5" y="31">4.7F</text>
<text x="251.2" y="31.1">D+</text>
<text x="261.1" y="33.8">USB_A</text>
<text x="261.3" y="31.4">J2</text>
<text x="38.6" y="39.5">VBUS</text>
<text x="131.6" y="40.7">+3V3</text>
<text x="195.1" y="38.7">22pF</text>
<text x="196.1" y="36.3">C21</text>
<text x="208.4" y="36.3">C22</text>
<text x="208.4" y="38.7">22pF</text>
<text x="215.5" y="36.4">R22</text>
<text x="226.8" y="36.3">R23 R24</text>
<text x="227.6" y="38.7">15k 15k</text>
<text x="238.3" y="42">U4B</text>
<text x="255.9" y="37.1" transform="rotate(-90 255.9 37.1)">GND</text>
<text x="258.4" y="37.1" transform="rotate(-90 258.4 37.1)">Shield</text>
<text x="33.5" y="46">J1</text>
<text x="143.7" y="46.9">U1</text>
<text x="229.2" y="46.7">C</text>
<text x="236.3" y="44.3">SN75240</text>
<text x="249.6" y="46.7">D</text>
<text x="28.6" y="48.3">USB_B_Micro</text>
<text x="32.2" y="52.7">VBUS</text>
<text x="56.8" y="52.5">R10</text>
<text x="140.4" y="49.2">TUSB2036</text>
<text x="34.8" y="57.8">D+</text>
<text x="105" y="58">RESET</text>
<text x="106" y="55.7">SW1</text>
<text x="177" y="59.3">TP1</text>
<text x="237.2" y="54" transform="rotate(-90 237.2 54)">GND</text>
<text x="242.3" y="54" transform="rotate(-90 242.3 54)">GND</text>
<text x="31.1" y="63.8" transform="rotate(-90 31.1 63.8)">Shield</text>
<text x="33.7" y="63.8" transform="rotate(-90 33.7 63.8)">GND</text>
<text x="35.3" y="62.9">ID</text>
<text x="56.8" y="63.1">R11</text>
<text x="68.7" y="64.3">C11</text>
<text x="73.7" y="64.3">C10</text>
<text x="125.5" y="61.6">RESET</text>
<text x="142.9" y="60.6" transform="rotate(-90 142.9 60.6)">VCC</text>
<text x="148" y="60.6" transform="rotate(-90 148 60.6)">VCC</text>
<text x="156.7" y="61.6">SUSPND</text>
<text x="177" y="61.6">SUSPND</text>
<text x="68.7" y="66.6">22pF 22pF</text>
<text x="108.9" y="70.6">R2</text>
<text x="125.5" y="69.2">DP0PUR</text>
<text x="160.7" y="71.8">DP1</text>
<text x="239.5" y="70.6">C30</text>
<text x="46.5" y="77.5">U4A</text>
<text x="106.8" y="72.9">1.5k</text>
<text x="125.5" y="74.3">DP0</text>
<text x="125.5" y="76.8">DM0</text>
<text x="160.4" y="74.3">DM1</text>
<text x="216.8" y="75.4">R31</text>
<text x="240.3" y="72.9">120F</text>
<text x="252.5" y="75.6">VBUS</text>
<text x="37.5" y="82.3">A</text>
<text x="44.6" y="79.8">SN75240</text>
<text x="57.8" y="82.3">B</text>
<text x="160.7" y="81.9">DP2</text>
<text x="252.5" y="80.6">D+</text>
<text x="262.4" y="83.3">USB_A</text>
<text x="262.6" y="81">J3</text>
<text x="45.5" y="89.6" transform="rotate(-90 45.5 89.6)">GND</text>
<text x="50.5" y="89.6" transform="rotate(-90 50.5 89.6)">GND</text>
<text x="125.5" y="87">OCPROT/PWRSW</text>
<text x="125.5" y="84.5">BUSPWR</text>
<text x="160.4" y="84.5">DM2</text>
<text x="196.4" y="88.2">22pF</text>
<text x="197.3" y="85.9">C31</text>
<text x="209.6" y="85.9">C32</text>
<text x="209.7" y="88.2">22pF</text>
<text x="216.8" y="86">R32</text>
<text x="228.1" y="85.9">R33 R34</text>
<text x="228.8" y="88.2">15k 15k</text>
<text x="257.2" y="86.6" transform="rotate(-90 257.2 86.6)">GND</text>
<text x="259.7" y="86.6" transform="rotate(-90 259.7 86.6)">Shield</text>
<text x="125.5" y="94.6">NPINT0</text>
<text x="125.5" y="92.1">NP3</text>
<text x="160.4" y="94.6">DM3</text>
<text x="160.7" y="92.1">DP3</text>
<text x="237.6" y="93.8">SN75240</text>
<text x="239.5" y="91.5">U5A</text>
<text x="37.7" y="100.4">+3V3</text>
<text x="125.5" y="97.2">NPINT1</text>
<text x="230.5" y="96.3">A</text>
<text x="250.8" y="96.3">B</text>
<text x="107.5" y="105.5">+3V3</text>
<text x="125.5" y="104.8">EECLK</text>
<text x="125.5" y="107.3">EEDATA/GANGED</text>
<text x="155.4" y="104.8">OVRCUR1</text>
<text x="155.4" y="107.3">OVRCUR2</text>
<text x="238.5" y="103.6" transform="rotate(-90 238.5 103.6)">GND</text>
<text x="243.6" y="103.6" transform="rotate(-90 243.6 103.6)">GND</text>
<text x="53.3" y="112.4">JP1</text>
<text x="125.5" y="109.9">EXTMEM</text>
<text x="155.4" y="109.9">OVRCUR3</text>
<text x="48.6" y="114.7">NP3_SEL</text>
<text x="125.5" y="117.5">MODE</text>
<text x="156.3" y="117.5">PWRON1</text>
<text x="53.3" y="125.1">JP2</text>
<text x="125.5" y="122.6">XTAL2</text>
<text x="125.5" y="120">XTAL1/CLK48</text>
<text x="142.9" y="126" transform="rotate(-90 142.9 126)">GND</text>
<text x="148" y="126" transform="rotate(-90 148 126)">GND</text>
<text x="156.3" y="120">PWRON2</text>
<text x="156.3" y="122.6">PWRON3</text>
<text x="240.8" y="124">C40</text>
<text x="45.7" y="127.4">NPINT0_SEL</text>
<text x="218.1" y="128.7">R41</text>
<text x="241.6" y="126.3">120F</text>
<text x="253.7" y="128.9">VBUS</text>
<text x="53.3" y="136.6">JP3</text>
<text x="253.7" y="134">D+</text>
<text x="263.7" y="136.6">USB_A</text>
<text x="263.9" y="134.3">J4</text>
<text x="267.8" y="135.6">C</text>
<text x="45.7" y="138.9">NPINT1_SEL</text>
<text x="197.7" y="141.5">22pF</text>
<text x="198.6" y="139.2">C41</text>
<text x="210.9" y="139.2">C42</text>
<text x="210.9" y="141.5">22pF</text>
<text x="218.1" y="139.3">R42</text>
<text x="229.3" y="139.2">R43 R44</text>
<text x="230.1" y="141.5">15k 15k</text>
<text x="258.4" y="140" transform="rotate(-90 258.4 140)">GND</text>
<text x="261" y="140" transform="rotate(-90 261 140)">Shield</text>
<text x="53.3" y="148">JP4</text>
<text x="233" y="149.6">C</text>
<text x="240.2" y="147.1">SN75240</text>
<text x="242.1" y="144.8">U5B</text>
<text x="253.4" y="149.6">D</text>
<text x="44.7" y="150.3">GANGED_SEL</text>
<text x="241" y="156.9" transform="rotate(-90 241 156.9)">GND</text>
<text x="246.1" y="156.9" transform="rotate(-90 246.1 156.9)">GND</text>
<text x="94.8" y="166.6">U3A</text>
<text x="107.2" y="165.2">VBUS</text>
<text x="130.3" y="166.6">U3B</text>
<text x="144" y="165.2">VBUS</text>
<text x="48.9" y="173.5">R1</text>
<text x="89.9" y="173.4">OC1</text>
<text x="92.2" y="168.9">TPS2044D</text>
<text x="100.4" y="173.4">IN1</text>
<text x="125.5" y="173.4">OC3</text>
<text x="127.8" y="168.9">TPS2044D</text>
<text x="135.9" y="173.4">IN2</text>
<text x="39.6" y="176.5">6MHz</text>
<text x="40.8" y="174.2">Y1</text>
<text x="89.9" y="175.9">OC2</text>
<text x="98.4" y="178.4">OUT1</text>
<text x="125.5" y="175.9">OC4</text>
<text x="134" y="178.4">OUT3</text>
<text x="89.9" y="183.5">EN1</text>
<text x="98.4" y="181">OUT2</text>
<text x="125.5" y="183.5">EN3</text>
<text x="134" y="181">OUT4</text>
<text x="39.4" y="186.2">C1</text>
<text x="39.5" y="188.5">22pF</text>
<text x="49.5" y="186.2">C2</text>
<text x="49.7" y="188.5">22pF</text>
<text x="89.9" y="186.1">EN2</text>
<text x="97.2" y="186.9" transform="rotate(-90 97.2 186.9)">GND</text>
<text x="125.5" y="186.1">EN4</text>
<text x="132.7" y="186.9" transform="rotate(-90 132.7 186.9)">GND</text>
</g>
</svg>
